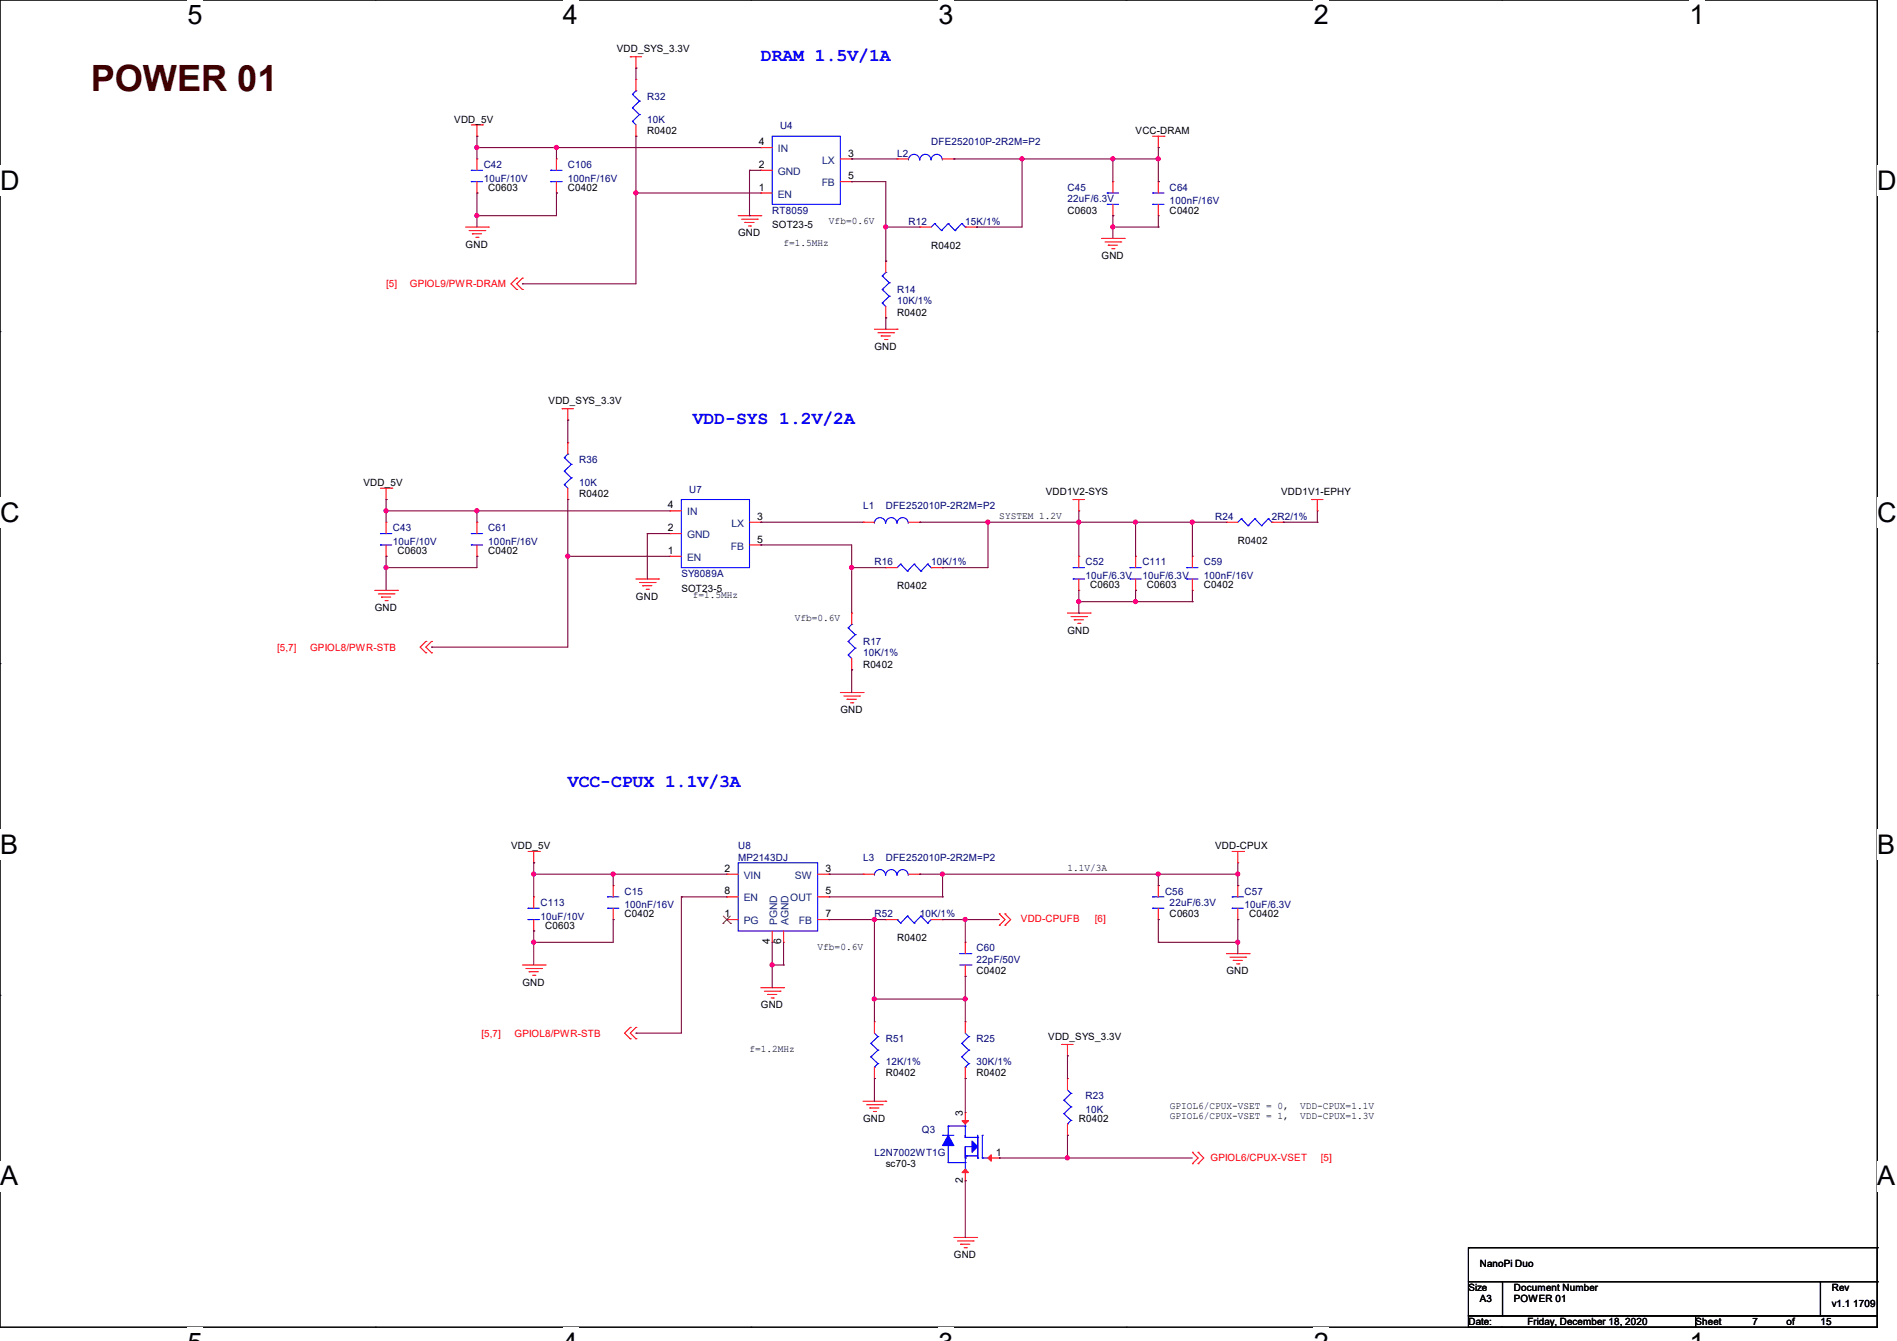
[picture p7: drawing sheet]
<svg xmlns="http://www.w3.org/2000/svg" width="297mm" height="210mm" viewBox="0 0 297 210" stroke-linecap="round" stroke-linejoin="round" font-family="sans-serif">
<path d="M0 0h293.9v207.9h-293.9z" fill="none" stroke="#000" stroke-width=".17"/>
<g fill="#fff">
<path d="M29.4 0h2.4v4.7h-2.4z"/>
<path d="M29.4 207.9h2.4v2.1h-2.4z"/>
</g>
<path d="M58.8 0h.1M58.8 207.9h.1" fill="none" stroke="#000" stroke-width=".17"/>
<g fill="#fff">
<path d="M88.1 0h2.4v4.7h-2.4z"/>
<path d="M88.1 207.9h2.4v2.1h-2.4z"/>
</g>
<path d="M117.6 0h.1M117.6 207.9h.1" fill="none" stroke="#000" stroke-width=".17"/>
<g fill="#fff">
<path d="M146.9 0h2.4v4.7h-2.4z"/>
<path d="M146.9 207.9h2.4v2.1h-2.4z"/>
</g>
<path d="M176.3 0h.1M176.3 207.9h.1" fill="none" stroke="#000" stroke-width=".17"/>
<g fill="#fff">
<path d="M205.7 0h2.4v4.7h-2.4z"/>
<path d="M205.7 207.9h2.4v2.1h-2.4z"/>
</g>
<path d="M235.1 0h.1M235.1 207.9h.1" fill="none" stroke="#000" stroke-width=".17"/>
<g fill="#fff">
<path d="M264.5 0h2.4v4.7h-2.4z"/>
<path d="M264.5 207.9h2.4v2.1h-2.4z"/>
<path d="M0 26h3v4.7h-3z"/>
<path d="M293.9 26h3.1v4.7h-3.1z"/>
<path d="M0 77.9h3v4.7h-3z"/>
<path d="M293.9 77.9h3.1v4.7h-3.1z"/>
</g>
<path d="M0 51.9h.1M293.9 51.9h.1" fill="none" stroke="#000" stroke-width=".17"/>
<g fill="#fff">
<path d="M0 129.9h2.8v4.7h-2.8z"/>
<path d="M293.9 129.9h2.9v4.7h-2.9z"/>
</g>
<path d="M0 103.9h.1M293.9 103.9h.1" fill="none" stroke="#000" stroke-width=".17"/>
<g fill="#fff">
<path d="M0 181.8h2.8v4.8h-2.8z"/>
<path d="M293.8 181.8h3v4.8h-3z"/>
</g>
<g fill="none" stroke="#000" stroke-width=".17">
<path d="M0 155.9h.1M293.9 155.9h.1M229.9 195.4h.1M229.9 195.4v5.3M229.9 195.4h64M293.9 195.4h.1M293.9 195.4v5.3M229.9 200.7h5.3v5.4h-5.3zM229.9 206.1h35.6v1.8h-35.6zM235.2 200.7h49.8v5.4h-49.8zM265.5 206.1h28.4v1.8h-28.4zM285 200.7h8.9v5.4h-8.9z"/>
<path d="M293.9 200.7h.1"/>
</g>
<g fill="none" stroke="#f00" stroke-width=".17">
<path d="M73.8 19.6h1.8M74.7 19.6v1.7M75.6 19.6h.1M98.7 8.9h.1M98.7 8.9h1.8M99.6 10.7h.1M99.6 12.4h.1M99.6 8.9v1.8M99.6 12.4v1.8M99.6 19.6v1.7M72.9 35.6h3.6M73.4 36.1h2.5"/>
<path d="M74 36.6h.1M74 36.6h1.4M74.5 37.2h.3M74.7 21.3h.1M74.7 24.9h.1M74.7 30.2h.1M74.7 24.9v1.8M74.7 28.4v1.8M74.8 37.2h.1M75.9 36.1h.1M76.5 35.6h.1M87.1 30.2h.1"/>
<path d="M87.1 24.9h.1M87.1 24.9v1.8M87.1 28.4v1.8M99.6 21.3h.1M115.6 33.8h3.5M116.1 34.3h2.5M116.6 34.8h.1M116.6 34.8h1.5M117.2 35.4h.3M117.5 35.4h.1M118.6 34.3h.1M119.1 33.8h.1"/>
<path d="M119.1 30.2h.1M119.1 26.7h.1M119.1 23.1h.1M119.1 30.2h1.8M119.1 26.7h1.8M119.1 23.1h1.8M131.6 24.9h1.8M131.6 28.4h1.8M133.4 24.9h.1M133.4 28.4h.1M140.5 24.9h.1M140.5 24.9h1.7"/>
<path d="M144 35.6h.1M144 35.6h1.8M147.6 24.9h1.8M149.4 24.9h.1M151.1 35.6h1.8M152.9 35.6h.1M172.5 37.3h3.5M173 37.9h2.5M173.5 38.4h.1M173.5 38.4h1.5M174.1 38.9h.3M174.2 28.4h.1"/>
<path d="M174.2 33.8h.1M174.2 28.4v1.8M174.2 32v1.8M174.4 38.9h.1M175.5 37.9h.1M176 37.3h.1M180.5 21.3h1.7M181.4 23.1h.1M181.4 33.8h.1M181.4 28.4h.1M181.4 21.3v1.8M181.4 28.4v1.8"/>
<path d="M181.4 32v1.8M182.2 21.3h.1M80.9 45.3h.1M80.9 43.6h.1M80.9 43.6l-.9 .8 .9 .9M81.8 45.3h.1M81.8 43.6h.1M81.8 43.6l-.9 .8 .9 .9M136.9 51.6h3.6M137.5 52.1h2.4M138 52.6h.1M138 52.6h1.4"/>
<path d="M138.5 53.2h.4M138.7 49.8h.1M138.7 40.9h.1M138.7 40.9v1.8M138.7 48v1.8M138.9 53.2h.1M139.9 52.1h.1M140.5 51.6h.1M59.6 76.5h1.7M60.5 78.2h.1M60.5 76.5v1.7M61.3 76.5h.1"/>
<path d="M88 64h.1M88 64h1.8M88.9 65.8h.1M88.9 78.2h.1M88.9 69.3h.1M88.9 64v1.8M88.9 69.3v1.8M88.9 76.5v1.7M168 78.2h.1M168 78.2h1.8M168.9 78.2v1.8M205.4 78.2h.1"/>
<path d="M205.4 78.2h1.7M206.2 78.2v1.8M58.7 92.5h3.5M59.2 93h2.5M59.7 93.5h.1M59.7 93.5h1.5M60.3 94.1h.3M60.5 81.8h.1M60.5 87.1h.1M60.5 81.8v1.8M60.5 85.3v1.8M60.6 94.1h.1"/>
<path d="M61.7 93h.1M62.2 92.5h.1M74.7 87.1h.1M74.7 81.8h.1M74.7 81.8v1.8M74.7 85.3v1.8M99.6 90.7h3.5M100.1 91.2h2.5M100.6 91.7h.1M100.6 91.7h1.5M101.2 92.3h.3M101.5 92.3h.1"/>
<path d="M102.6 91.2h.1M103.1 90.7h.1M104.9 87.1h.1M104.9 83.6h.1M104.9 80h.1M104.9 87.1h1.8M104.9 83.6h1.8M104.9 80h1.8M117.3 81.8h1.8M117.3 85.3h1.8M119.1 81.8h.1M119.1 85.3h.1"/>
<path d="M133.4 96h.1M133.4 96v1.8M135.1 81.8h.1M135.1 81.8h1.8M138.7 88.9h.1M138.7 88.9h1.8M142.2 81.8h1.8M144 81.8h.1M145.8 88.9h1.8M147.6 88.9h.1M167.1 96h3.6M167.7 96.6h2.4"/>
<path d="M168.2 97.1h.1M168.2 97.1h1.4M168.7 97.6h.4M168.9 80h.1M168.9 87.1h.1M168.9 92.5h.1M168.9 87.1v1.8M168.9 90.7v1.8M169.1 97.6h.1M170.1 96.6h.1M170.7 96h.1M177.8 87.1h.1"/>
<path d="M177.8 92.5h.1M177.8 87.1v1.8M177.8 90.7v1.8M186.7 92.5h.1M186.7 87.1h.1M186.7 87.1v1.8M186.7 90.7v1.8M192 81.8h.1M192 81.8h1.8M199.1 81.8h1.8M200.9 81.8h.1M206.2 80h.1"/>
<path d="M66.7 102.2h.1M66.7 100.5h.1M66.7 100.5l-.9 .8 .9 .9M67.6 102.2h.1M67.6 100.5h.1M67.6 100.5l-.9 .8 .9 .9M131.6 108.5h3.5M132.1 109h2.5M132.6 109.5h.1M132.6 109.5h1.5M133.2 110.1h.3M133.4 104.9h.1"/>
<path d="M133.4 103.1v1.8M133.5 110.1h.1M134.6 109h.1M135.1 108.5h.1M82.7 133.4h1.8M83.6 135.1h.1M83.6 133.4v1.7M84.5 133.4h.1M96 138.7h.1M96 138.7v1.8M113.8 136.9h.1M113.8 136.9h1.8"/>
<path d="M128 136.9h1.8M129.8 136.9h.1M135.1 136.9h.1M135.1 136.9h1.8M142.2 136.9h1.8M144 136.9h.1M181.4 138.7h.1M181.4 138.7v1.8M192.9 133.4h1.8M193.8 135.1h.1M193.8 138.7h.1M193.8 133.4v1.7"/>
<path d="M193.8 138.7v1.8M194.7 133.4h.1M81.8 151.1h3.5M82.3 151.7h2.5M82.8 152.2h.1M82.8 152.2h1.5M83.4 152.7h.3M83.6 140.5h.1M83.6 145.8h.1M83.6 140.5v1.7M83.6 144v1.8M83.7 152.7h.1"/>
<path d="M84.8 151.7h.1M85.3 151.1h.1M96 144h.1M96 142.2v1.8M113.8 144h.1M113.8 140.5h.1M113.8 144h1.8M113.8 140.5h1.8M119.1 154.7h3.6M119.7 155.2h2.4M120.2 155.7h.1M120.2 155.7h1.4"/>
<path d="M120.7 156.3h.4M120.9 147.6h.1M120.9 145.8v1.8M121.1 156.3h.1M122.1 155.2h.1M122.7 154.7h.1M122.7 147.6h.1M122.7 145.8v1.8M128 144h1.8M128 140.5h1.8M129.8 140.5h.1M129.8 144h.1"/>
<path d="M138.7 144h.1M138.7 144h1.8M145.8 144h1.8M147.6 144h.1M151.1 152.9h.1M151.1 147.6h.1M151.1 147.6v1.8M151.1 151.1v1.8M156.5 143.1h.1M156.5 144.9h.1M156.5 143.1l.9 .9-.9 .9M157.4 143.1h.1"/>
<path d="M157.4 144.9h.1M157.4 143.1l.8 .9-.8 .9M181.4 144h.1M181.4 142.2v1.8M192 149.4h3.6M192.6 149.9h2.4M193.1 150.4h.1M193.1 150.4h1.4M193.6 151h.4M193.8 144h.1M193.8 142.2v1.8M194 151h.1"/>
<path d="M195 149.9h.1M195.6 149.4h.1M98.7 162.7h.1M98.7 160.9h.1M98.7 160.9l-.9 .9 .9 .9M99.6 162.7h.1M99.6 160.9h.1M99.6 160.9l-.9 .9 .9 .9M135.1 172.5h3.6M135.7 173h2.4M136.2 173.5h.1M136.2 173.5h1.4"/>
<path d="M136.7 174.1h.4M136.9 160h.1M136.9 168.9h.1M136.9 160v1.8M136.9 167.1v1.8M137.1 174.1h.1M138.1 173h.1M138.7 172.5h.1M151.1 160h.1M151.1 168.9h.1M151.1 174.2h.1M151.1 160v1.8"/>
<path d="M151.1 167.1v1.8M151.1 174.2v1.8M166.2 163.6h.1M166.2 163.6h1.8M167.1 165.4h.1M167.1 168.9h.1M167.1 177.8h.1M167.1 163.6v1.8M167.1 168.9v1.8M167.1 176v1.8M149.4 193.8h3.5M149.9 194.4h2.5"/>
<path d="M150.4 194.9h.1M150.4 194.9h1.4M151 195.4h.3M151.1 184.9h.1M151.1 183.1v1.8M151.3 195.4h.1M152.4 194.4h.1M152.9 193.8h.1M154.7 181.4h1.8M156.5 181.4h.1M186.7 182.2h.1M186.7 180.5h.1"/>
<path d="M186.7 180.5l.9 .9-.9 .8M187.6 182.2h.1M187.6 180.5h.1M187.6 180.5l.9 .9-.9 .8"/>
</g>
<g fill="none" stroke="#00f" stroke-width=".17">
<path d="M99 19h.1M99 16.9h.1M99 14.8h.1M99 19l.6 .6M99 16.9l1.1 1M99 14.8l1.1 1M99.6 14.2h.1M99.6 14.2l-.6 .6M100.1 17.9h.1M100.1 15.8h.1M100.1 17.9l-1.1 1.1M100.1 15.8l-1.1 1.1"/>
<path d="M73.8 26.7h.1M73.8 28.4h.1M73.8 26.7h1.8M73.8 28.4h1.8M86.2 28.4h.1M86.2 26.7h.1M86.2 26.7h1.8M86.2 28.4h1.8M120.9 21.3h10.7v10.7h-10.7zM142.2 25.1a.87 .87 0 0 1 .9-.9 .87 .87 0 0 1 .9 .9M144 25.1a.87 .87 0 0 1 .9-.9 .87 .87 0 0 1 .9 .9M145.8 25.1a.87 .87 0 0 1 .9-.9 .87 .87 0 0 1 .8 .9"/>
<path d="M146.3 35h.1M146.3 35l-.5 .6M146.3 35l1.1 1.1M147.4 36.1h.1M148.5 35h.1M148.5 35l-1.1 1.1M148.5 35l1 1.1M149.5 36.1h.1M150.6 35h.1M150.6 35l-1.1 1.1M150.6 35l.5 .6M151.1 35.6h.1"/>
<path d="M173.4 30.2h.1M173.4 32h.1M173.4 30.2h1.7M173.4 32h1.7M180.5 32h.1M180.5 30.2h.1M180.5 30.2h1.7M180.5 32h1.7M138.1 47.5h.1M138.1 45.3h.1M138.1 43.2h.1M138.1 47.5l.6 .5"/>
<path d="M138.1 45.3l1.1 1.1M138.1 43.2l1.1 1.1M138.7 42.7h.1M138.7 42.7l-.6 .5M139.2 46.4h.1M139.2 44.3h.1M139.2 46.4l-1.1 1.1M139.2 44.3l-1.1 1M88.3 75.9h.1M88.3 73.8h.1M88.3 71.7h.1M88.3 75.9l.6 .6"/>
<path d="M88.3 73.8l1.2 1M88.3 71.7l1.2 1M88.9 71.1h.1M88.9 71.1l-.6 .6M89.5 74.8h.1M89.5 72.7h.1M89.5 74.8l-1.2 1.1M89.5 72.7l-1.2 1.1M106.7 78.2h10.6v10.7h-10.6zM59.6 83.6h.1M59.6 85.3h.1M59.6 83.6h1.7"/>
<path d="M59.6 85.3h1.7M73.8 85.3h.1M73.8 83.6h.1M73.8 83.6h1.8M73.8 85.3h1.8M132.8 98.3h.1M132.8 98.3l1.1 1.1M133.4 97.8h.1M133.4 97.8l-.6 .5M133.9 99.4h.1M133.9 99.4l-1.1 1.1M136.9 82a.87 .87 0 0 1 .9-.9 .87 .87 0 0 1 .8 .9"/>
<path d="M138.7 82a.87 .87 0 0 1 .9-.9 .87 .87 0 0 1 .8 .9M140.5 82a.87 .87 0 0 1 .8-.9 .87 .87 0 0 1 .9 .9M141 88.3h.1M141 88.3l-.5 .6M141 88.3l1.1 1.2M142.1 89.5h.1M143.1 88.3h.1M143.1 88.3l-1 1.2M143.1 88.3l1.1 1.2M144.2 89.5h.1M145.2 88.3h.1M145.2 88.3l-1 1.2"/>
<path d="M145.2 88.3l.6 .6M145.8 88.9h.1M168 88.9h.1M168 90.7h.1M168 88.9h1.8M168 90.7h1.8M176.9 88.9h.1M176.9 90.7h.1M176.9 88.9h1.8M176.9 90.7h1.8M185.8 90.7h.1M185.8 88.9h.1"/>
<path d="M185.8 88.9h1.8M185.8 90.7h1.8M194.4 81.2h.1M194.4 81.2l-.6 .6M194.4 81.2l1 1.1M195.4 82.3h.1M196.5 81.2h.1M196.5 81.2l-1.1 1.1M196.5 81.2l1 1.1M197.5 82.3h.1M198.6 81.2h.1M198.6 81.2l-1.1 1.1"/>
<path d="M198.6 81.2l.5 .6M199.1 81.8h.1M132.8 102.6h.1M132.8 100.5h.1M132.8 102.6l.6 .5M132.8 100.5l1.1 1M133.9 101.5h.1M133.9 101.5l-1.1 1.1M115.6 135.1h12.4v10.7h-12.4zM136.9 137.1a.87 .87 0 0 1 .9-.9 .87 .87 0 0 1 .8 .9M138.7 137.1a.87 .87 0 0 1 .9-.9 .87 .87 0 0 1 .8 .9M140.5 137.1a.87 .87 0 0 1 .8-.9 .87 .87 0 0 1 .9 .9"/>
<path d="M82.7 142.2h.1M82.7 144h.1M82.7 142.2h1.8M82.7 144h1.8M95.1 142.2h.1M95.1 140.5h.1M95.1 140.5h1.8M95.1 142.2h1.8M140.5 144h.1M140.5 144l.5 .6M141 144.6h.1M142.1 143.5h.1"/>
<path d="M142.1 143.5l1 1.1M142.1 143.5l-1.1 1.1M143.1 144.6h.1M144.2 143.5h.1M144.2 143.5l1 1.1M144.2 143.5l-1.1 1.1M145.2 144.6h.1M145.8 144l-.6 .6M150.2 151.1h1.8M150.2 149.4h1.8M152 151.1h.1M152 149.4h.1"/>
<path d="M180.5 140.5h.1M180.5 142.2h.1M180.5 140.5h1.7M180.5 142.2h1.7M192.9 140.5h.1M192.9 142.2h.1M192.9 140.5h1.8M192.9 142.2h1.8M136.4 163.4h.1M136.4 165.5h.1M136.4 163.4l1.1 1.1M136.4 165.5l1.1 1.1"/>
<path d="M136.9 167.1h.1M136.9 161.8l.6 .5M137.5 162.3h.1M137.5 164.5h.1M137.5 166.6h.1M137.5 162.3l-1.1 1.1M137.5 164.5l-1.1 1M137.5 166.6l-.6 .5M147.6 177.8h.1M147.6 177.8h1.8M148.5 176.4h.1M148.5 176.4v1.4"/>
<path d="M148.5 179.4v2.7M148.5 176.4h2.6M150.6 163.4h.1M150.6 165.5h.1M150.6 163.4l1.1 1.1M150.6 165.5l1.1 1.1M151.1 167.1h.1M151.1 178.1h.1M151.1 176.4h.1M151.1 161.8l.6 .5M151.1 176v2.1M151.1 178.1h2"/>
<path d="M151.7 162.3h.1M151.7 164.5h.1M151.7 166.6h.1M151.7 162.3l-1.1 1.1M151.7 164.5l-1.1 1M151.7 166.6l-.6 .5M152.2 179.6h.1M152.2 179.6h-1.1v3.5M152.9 178.1h.1M153.1 178.1h.1M153.1 177.8v3.6M153.8 177.8h.1"/>
<path d="M153.8 177.8v3.6M166.6 172.3h.1M166.6 174.4h.1M166.6 172.3l1.1 1.1M166.6 174.4l1.1 1.1M167.1 176h.1M167.1 170.7l.6 .5M167.7 171.2h.1M167.7 173.4h.1M167.7 175.5h.1M167.7 171.2l-1.1 1.1M167.7 173.4l-1.1 1"/>
<path d="M167.7 175.5l-.6 .5M148.5 182.1h.1M148.5 182.1h2.6M151.1 181.4h.1M151.1 181h.1M151.1 183.1h.1M151.1 182.1h.1M151.1 181h2M151.3 181h.1M153.1 181.4h.1M153.8 181.4h.1M153.8 181.4h.9"/>
</g>
<path d="M113.2 144.6h.1M113.2 143.5l1.2 1.1M114.3 143.5l-1.1 1.1M114.4 144.6h.1" fill="none" stroke="#7f3f00" stroke-width=".16"/>
<g fill="#00f" stroke="#00f" stroke-width=".17">
<path d="M152.2 178.7l.9 .9-.9 .9z"/>
<path d="M148.5 177.8l.9 1.6h-1.8z" fill-rule="evenodd"/>
</g>
<g fill="#f00" stroke="#f00" stroke-width=".17">
<path d="M154.7 181.4l.5-.6v1.1z"/>
<path d="M150.6 175.5h1l-.5 .5z"/>
<path d="M150.6 183.6l.5-.5 .5 .5z"/>
</g>
<g fill="none" stroke="#7f003f" stroke-width=".17">
<path d="M99.6 10.7h.1M99.6 10.7v1.7M74.7 23.1h.1M74.7 21.3h.1M74.7 33.8h.1M74.7 30.2h.1M74.7 23.1h44.4M74.7 21.3v3.6M74.7 30.2v5.4M87.1 30.2h.1M87.1 23.1h.1M87.1 23.1v1.8"/>
<path d="M87.1 30.2v3.6h-12.4M99.6 30.2h.1M99.6 21.3h.1M99.6 21.3v23.1h-17.8M99.6 30.2h19.5M117.3 26.7h.1M117.3 33.8h.1M117.3 26.7h1.8M117.3 26.7v7.1M133.4 28.4h.1M133.4 24.9h.1M133.4 28.4h5.3v12.5"/>
<path d="M133.4 24.9h7.1M138.7 35.6h.1M138.7 35.6h5.3M149.4 24.9h.1M149.4 24.9h32M152.9 35.6h.1M160 24.9h.1M160 24.9v10.7h-7.1M174.2 35.6h.1M174.2 24.9h.1M174.2 33.8h.1M174.2 24.9v3.5"/>
<path d="M174.2 33.8v3.5M174.2 35.6h7.2M181.4 23.1h.1M181.4 28.4h.1M181.4 35.6h.1M181.4 23.1v5.3M181.4 33.8v1.8M81.8 44.4h.1M138.7 49.8h.1M138.7 40.9h.1M138.7 49.8v1.8M60.5 78.2h.1"/>
<path d="M60.5 78.2v3.6M88.9 65.8h.1M88.9 78.2h.1M88.9 78.2v23.1h-21.3M88.9 65.8v3.5M60.5 80h.1M60.5 88.9h.1M60.5 87.1h.1M60.5 80h44.4M60.5 87.1v5.4M74.7 80h.1M74.7 87.1h.1"/>
<path d="M74.7 80v1.8M74.7 87.1v1.8h-14.2M88.9 87.1h.1M88.9 87.1h16M101.3 83.6h.1M101.3 83.6v7.1M101.3 83.6h3.6M119.1 81.8h.1M119.1 85.3h.1M119.1 85.3h14.3v10.7M119.1 81.8h16M133.4 88.9h.1"/>
<path d="M133.4 88.9h5.3M144 81.8h.1M144 81.8h48M147.6 88.9h.1M154.7 81.8h.1M154.7 81.8v7.1h-7.1M168.9 81.8h.1M168.9 94.2h.1M168.9 96h.1M168.9 80v7.1M168.9 92.5v3.5M168.9 94.2h17.8"/>
<path d="M177.8 81.8h.1M177.8 92.5h.1M177.8 94.2h.1M177.8 81.8v5.3M177.8 92.5v1.7M186.7 81.8h.1M186.7 94.2h.1M186.7 81.8v5.3M186.7 92.5v1.7M200.9 81.8h.1M200.9 81.8h5.3M206.2 81.8h.1"/>
<path d="M206.2 80v1.8M67.6 101.3h.1M133.4 104.9h.1M133.4 104.9v3.6M83.6 135.1h.1M83.6 136.9h.1M83.6 136.9h30.2M83.6 135.1v5.4M96 136.9h.1M96 136.9v1.8M129.8 136.9h.1M129.8 136.9h5.3"/>
<path d="M144 136.9h.1M144 136.9h49.8M147.6 136.9h.1M147.6 136.9v3.6M181.4 136.9h.1M181.4 138.7h.1M181.4 136.9v1.8M193.8 136.9h.1M193.8 138.7h.1M193.8 135.1v3.6M83.6 147.6h.1M83.6 145.8h.1"/>
<path d="M83.6 145.8v5.3M96 144h.1M96 144v3.6h-12.4M106.7 140.5h.1M106.7 140.5h7.1M106.7 140.5v21.3h-7.1M120.9 151.1h.1M120.9 147.6h.1M120.9 151.1h1.8M120.9 147.6v7.1M122.7 151.1h.1M122.7 147.6v3.5"/>
<path d="M129.8 144h.1M129.8 144h8.9M129.8 140.5h17.8M136.9 156.5h.1M136.9 144h.1M136.9 156.5h14.2M136.9 144v16M147.6 140.5h.1M147.6 144h.1M147.6 144h8.9M151.1 144h.1M151.1 156.5h.1"/>
<path d="M151.1 152.9h.1M151.1 144v3.6M151.1 152.9v7.1M181.4 144h.1M181.4 147.6h.1M181.4 144v3.6M181.4 147.6h12.4M193.8 144h.1M193.8 147.6h.1M193.8 144v5.4M99.6 161.8h.1M136.9 168.9h.1"/>
<path d="M136.9 168.9v3.6M151.1 168.9h.1M151.1 168.9v5.3M167.1 165.4h.1M167.1 177.8h.1M167.1 165.4v3.5M167.1 177.8v3.6M151.1 184.9h.1M151.1 184.9v8.9M156.5 181.4h.1M156.5 181.4h30.2M167.1 181.4h.1"/>
</g>
<g fill="#f0f" stroke="#f0f" stroke-width=".17">
<circle cx="74.7" cy="23.1" r=".32"/>
<circle cx="151.1" cy="144" r=".32"/>
<circle cx="151.1" cy="156.4" r=".32"/>
<circle cx="136.9" cy="156.4" r=".32"/>
<circle cx="136.9" cy="144" r=".32"/>
<circle cx="193.8" cy="136.9" r=".32"/>
<circle cx="181.3" cy="136.9" r=".32"/>
<circle cx="120.9" cy="151.1" r=".32"/>
<circle cx="193.8" cy="147.6" r=".32"/>
<circle cx="174.2" cy="24.9" r=".32"/>
<circle cx="147.6" cy="136.9" r=".32"/>
<circle cx="167.1" cy="181.3" r=".32"/>
<circle cx="99.5" cy="30.2" r=".32"/>
<circle cx="133.3" cy="88.9" r=".32"/>
<circle cx="83.5" cy="147.6" r=".32"/>
<circle cx="160" cy="24.9" r=".32"/>
<circle cx="96" cy="136.9" r=".32"/>
<circle cx="87.1" cy="23.1" r=".32"/>
<circle cx="74.7" cy="80" r=".32"/>
<circle cx="60.4" cy="80" r=".32"/>
<circle cx="60.4" cy="88.9" r=".32"/>
<circle cx="181.3" cy="24.9" r=".32"/>
<circle cx="174.2" cy="35.5" r=".32"/>
<circle cx="168.9" cy="81.8" r=".32"/>
<circle cx="154.7" cy="81.8" r=".32"/>
<circle cx="168.9" cy="94.2" r=".32"/>
<circle cx="88.9" cy="87.1" r=".32"/>
<circle cx="177.8" cy="94.2" r=".32"/>
<circle cx="186.7" cy="81.8" r=".32"/>
<circle cx="177.8" cy="81.8" r=".32"/>
<circle cx="83.5" cy="136.9" r=".32"/>
<circle cx="74.7" cy="33.8" r=".32"/>
<circle cx="138.7" cy="35.5" r=".32"/>
</g>
<text font-size="5.7" fill="#3f0000" x="14.2" y="14.2">POWER 01</text>
<g font-size="4.2">
<text x="29.4" y="3.8">5</text>
<text x="88.1" y="3.8">4</text>
<text x="146.9" y="3.8">3</text>
<text x="205.7" y="3.8">2</text>
<text x="264.5" y="3.8">1</text>
<text x="0" y="29.8">D</text>
<text x="293.9" y="29.8">D</text>
<text x="0" y="81.7">C</text>
<text x="293.9" y="81.7">C</text>
<text x="0" y="133.7">B</text>
<text x="293.9" y="133.7">B</text>
<text x="0" y="185.6">A</text>
<text x="293.9" y="185.6">A</text>
</g>
<g font-size="2.8" fill="#00f">
<text x="119.1" y="9.5">DRAM 1.5V/1A</text>
<text x="108.5" y="66.4">VDD-SYS 1.2V/2A</text>
<text x="88.9" y="123.3">VCC-CPUX 1.1V/3A</text>
</g>
<g font-size="1.6">
<text x="96.6" y="8.2">VDD_SYS_3.3V</text>
<text x="71.1" y="19.2">VDD_5V</text>
<text x="101.3" y="21">R0402</text>
<text x="118.8" y="22.7">4</text>
<text x="177.8" y="21">VCC-DRAM</text>
<text x="76.5" y="29.9">C0603</text>
<text x="88.9" y="29.9">C0402</text>
<text x="118.8" y="29.8">1</text>
<text x="118.8" y="26.3">2</text>
<text x="132.8" y="24.5">3</text>
<text x="132.8" y="28.1">5</text>
<text x="120.9" y="35.8">SOT23-5</text>
<text x="129.8" y="35">Vfb=0.6V</text>
<text x="167.1" y="33.4">C0603</text>
<text x="183.1" y="33.4">C0402</text>
<text x="72.9" y="38.8">GND</text>
<text x="115.6" y="37">GND</text>
<text x="122.7" y="38.6">f=1.5MHz</text>
<text x="145.8" y="38.9">R0402</text>
<text x="172.5" y="40.6">GND</text>
<text x="140.5" y="49.4">R0402</text>
<text x="136.9" y="54.8">GND</text>
<text x="85.9" y="63.3">VDD_SYS_3.3V</text>
<text x="56.9" y="76.1">VDD_5V</text>
<text x="90.7" y="77.9">R0402</text>
<text x="163.7" y="77.6">VDD1V2-SYS</text>
<text x="200.6" y="77.6">VDD1V1-EPHY</text>
<text x="104.6" y="83.2">2</text>
<text x="104.6" y="79.6">4</text>
<text x="118.6" y="81.4">3</text>
<text x="156.5" y="81.2">SYSTEM 1.2V</text>
<text x="62.2" y="86.8">C0603</text>
<text x="76.5" y="86.8">C0402</text>
<text x="104.6" y="86.7">1</text>
<text x="118.6" y="85">5</text>
<text x="193.8" y="85.2">R0402</text>
<text x="58.7" y="95.7">GND</text>
<text x="99.6" y="93.9">GND</text>
<text x="106.7" y="92.7">SOT23-5</text>
<text x="108.5" y="93.7">f=1.5MHz</text>
<text x="140.5" y="92.3">R0402</text>
<text x="170.7" y="92.1">C0603</text>
<text x="179.6" y="92.1">C0603</text>
<text x="188.5" y="92.1">C0402</text>
<text x="124.5" y="97.2">Vfb=0.6V</text>
<text x="167.1" y="99.2">GND</text>
<text x="135.1" y="104.6">R0402</text>
<text x="131.6" y="111.7">GND</text>
<text x="80" y="133">VDD_5V</text>
<text x="113.5" y="136.5">2</text>
<text x="129.2" y="136.5">3</text>
<text x="167.1" y="136.4">1.1V/3A</text>
<text x="190.2" y="133">VDD-CPUX</text>
<text x="97.8" y="143.7">C0402</text>
<text x="113.5" y="143.6">1</text>
<text x="113.5" y="140.1">8</text>
<text x="129.2" y="140.1">5</text>
<text x="129.2" y="143.6">7</text>
<text x="183.1" y="143.7">C0603</text>
<text x="195.6" y="143.7">C0402</text>
<text x="85.3" y="145.5">C0603</text>
<text x="120.5" y="147.9" transform="rotate(-90 120.5 147.9)">4</text>
<text x="122.3" y="147.9" transform="rotate(-90 122.3 147.9)">6</text>
<text x="128" y="148.8">Vfb=0.6V</text>
<text x="140.5" y="147.4">R0402</text>
<text x="81.8" y="154.3">GND</text>
<text x="152.9" y="152.6">C0402</text>
<text x="192" y="152.6">GND</text>
<text x="119.1" y="157.9">GND</text>
<text x="117.3" y="164.8">f=1.2MHz</text>
<text x="164.1" y="162.9">VDD_SYS_3.3V</text>
<text x="138.7" y="168.6">R0402</text>
<text x="152.9" y="168.6">R0402</text>
<text x="183.1" y="173.7">GPIOL6/CPUX-VSET = 0,</text>
<text x="203.6" y="173.7">VDD-CPUX=1.1V</text>
<text x="135.1" y="175.7">GND</text>
<text x="150.8" y="174.8" transform="rotate(-90 150.8 174.8)">3</text>
<text x="168.9" y="175.7">R0402</text>
<text x="183.1" y="175.3">GPIOL6/CPUX-VSET = 1,</text>
<text x="203.6" y="175.3">VDD-CPUX=1.3V</text>
<text x="138.7" y="182.8">sc70-3</text>
<text x="150.8" y="185.2" transform="rotate(-90 150.8 185.2)">2</text>
<text x="155.9" y="181">1</text>
<text x="149.4" y="197">GND</text>
<text x="229.9" y="202.2">Size</text>
<text x="231.7" y="198.5">NanoPi Duo</text>
<text x="231.7" y="204">A3</text>
<text x="237" y="202.2">Document Number</text>
<text x="237" y="204">POWER 01</text>
<text x="286.8" y="202.2">Rev</text>
<text x="229.9" y="207.5">Date:</text>
<text x="239.1" y="207.5">Friday, December 18, 2020</text>
<text x="265.5" y="207.5">Sheet</text>
<text x="274.4" y="207.5">7</text>
<text x="279.7" y="207.5">of</text>
<text x="285" y="207.5">15</text>
<text x="286.8" y="204.7">v1.1 1709</text>
</g>
<g font-size="1.6" fill="#00007f">
<text x="101.3" y="15.7">R32</text>
<text x="101.3" y="19.2">10K</text>
<text x="122.1" y="20.3">U4</text>
<text x="145.8" y="22.8">DFE252010P-2R2M=P2</text>
<text x="75.7" y="26.3">C42</text>
<text x="75.7" y="28.4">10uF/10V</text>
<text x="88.9" y="26.3">C106</text>
<text x="88.9" y="28.4">100nF/16V</text>
<text x="140.5" y="24.6">L2</text>
<text x="167.1" y="29.9">C45</text>
<text x="183.1" y="29.9">C64</text>
<text x="120.9" y="33.4">RT8059</text>
<text x="142.2" y="35.2">R12</text>
<text x="151.1" y="35.2">15K/1%</text>
<text x="167.1" y="31.7">22uF/6.3V</text>
<text x="183.1" y="32">100nF/16V</text>
<text x="140.5" y="45.9">R14</text>
<text x="140.5" y="47.7">10K/1%</text>
<text x="90.7" y="72.6">R36</text>
<text x="90.7" y="76.1">10K</text>
<text x="107.9" y="77.2">U7</text>
<text x="61.5" y="83.2">C43</text>
<text x="76.5" y="83.2">C61</text>
<text x="135.1" y="79.7">L1</text>
<text x="138.7" y="79.7">DFE252010P-2R2M=P2</text>
<text x="190.2" y="81.4">R24</text>
<text x="199.1" y="81.4">2R2/1%</text>
<text x="61.5" y="85.3">10uF/10V</text>
<text x="76.5" y="85.3">100nF/16V</text>
<text x="136.9" y="88.6">R16</text>
<text x="145.8" y="88.6">10K/1%</text>
<text x="170" y="88.6">C52</text>
<text x="178.9" y="88.6">C111</text>
<text x="188.5" y="88.6">C59</text>
<text x="106.7" y="90.3">SY8089A</text>
<text x="170" y="90.7">10uF/6.3V</text>
<text x="178.9" y="90.7">10uF/6.3V</text>
<text x="188.5" y="90.7">100nF/16V</text>
<text x="135.1" y="101">R17</text>
<text x="135.1" y="102.8">10K/1%</text>
<text x="115.6" y="133">U8</text>
<text x="115.6" y="134.8">MP2143DJ</text>
<text x="135.1" y="134.8">L3</text>
<text x="138.7" y="134.8">DFE252010P-2R2M=P2</text>
<text x="84.6" y="141.9">C113</text>
<text x="97.8" y="140.1">C15</text>
<text x="97.8" y="142.2">100nF/16V</text>
<text x="136.9" y="143.7">R52</text>
<text x="144" y="143.7">10K/1%</text>
<text x="182.4" y="140.1">C56</text>
<text x="183.1" y="141.9">22uF/6.3V</text>
<text x="194.9" y="140.1">C57</text>
<text x="194.9" y="142.2">10uF/6.3V</text>
<text x="84.6" y="144">10uF/10V</text>
<text x="152.9" y="149">C60</text>
<text x="152.9" y="150.8">22pF/50V</text>
<text x="138.7" y="163.2">R51</text>
<text x="138.7" y="166.8">12K/1%</text>
<text x="152.9" y="163.2">R25</text>
<text x="152.9" y="166.8">30K/1%</text>
<text x="170" y="172.1">R23</text>
<text x="144.4" y="177.5">Q3</text>
<text x="170" y="174.2">10K</text>
<text x="136.9" y="181">L2N7002WT1G</text>
</g>
<g font-size="1.6" fill="#003f7f">
<text x="121.8" y="23.8">IN</text>
<text x="121.8" y="27.4">GND</text>
<text x="128.6" y="29.2">FB</text>
<text x="128.7" y="25.6">LX</text>
<text x="121.8" y="30.9">EN</text>
<text x="107.6" y="80.7">IN</text>
<text x="114.5" y="82.5">LX</text>
<text x="107.6" y="87.8">EN</text>
<text x="107.6" y="84.3">GND</text>
<text x="114.4" y="86.1">FB</text>
<text x="116.5" y="137.6">VIN</text>
<text x="124.5" y="137.6">SW</text>
<text x="116.5" y="141.2">EN</text>
<text x="123.7" y="141.2">OUT</text>
<text x="116.5" y="144.7">PG</text>
<text x="121.7" y="144.9" transform="rotate(-90 121.7 144.9)">PGND</text>
<text x="123.4" y="144.9" transform="rotate(-90 123.4 144.9)">AGND</text>
<text x="125.1" y="144.7">FB</text>
</g>
<g font-size="1.6" fill="#f00">
<text x="60.5" y="45">[5]</text>
<text x="64.2" y="45">GPIOL9/PWR-DRAM</text>
<text x="43.4" y="101.9">[5,7]</text>
<text x="48.6" y="101.9">GPIOL8/PWR-STB</text>
<text x="159.8" y="144.4">VDD-CPUFB</text>
<text x="171.4" y="144.4">[6]</text>
<text x="75.4" y="162.3">[5,7]</text>
<text x="80.6" y="162.3">GPIOL8/PWR-STB</text>
<text x="189.5" y="181.9">GPIOL6/CPUX-VSET</text>
<text x="206.8" y="181.9">[5]</text>
</g>
</svg>
